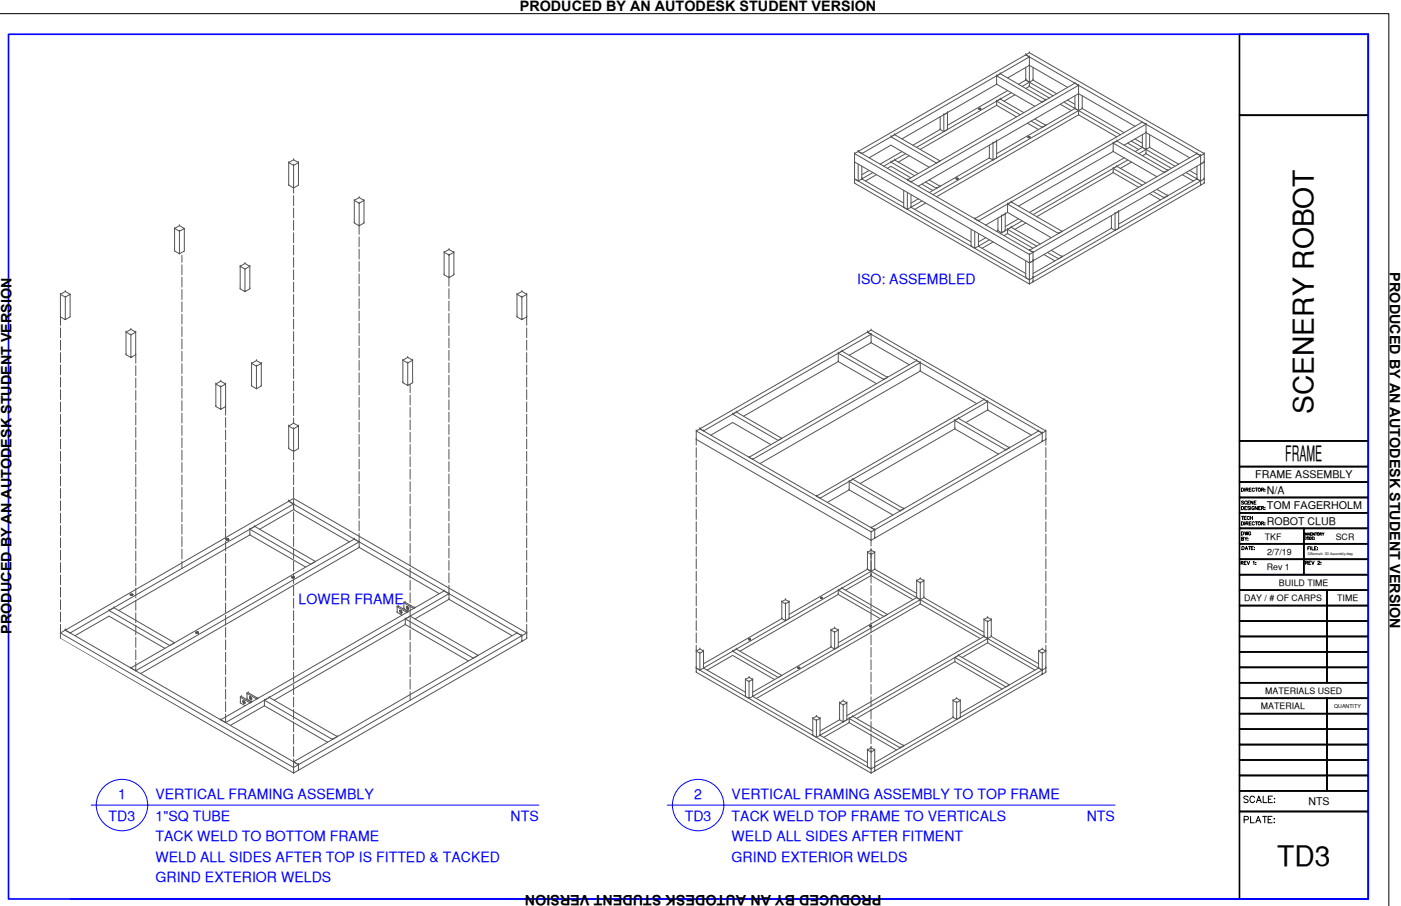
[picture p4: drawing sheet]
<svg xmlns="http://www.w3.org/2000/svg" width="432mm" height="279mm" viewBox="0 0 432 279" stroke-linecap="round" stroke-linejoin="round" font-family="sans-serif">
<!-- layer: 103- FRAME VERTICALS -->
<g fill="none" stroke="#545454" stroke-width=".31">
<path d="M316.1 16.9h.1M317.3 17.5l-1.2-.6-51.6 29.8 1.1 .7 51.7-29.9v2.7l-6.8 3.8M317.3 17.5h.1M317.3 16.3h.1M289.8 36v3.9l1.1 .7M289.8 39.9h.1M289.8 39.9l-8.4 4.9M290.9 35.4l1.1-.7v5.2l-1.1 .7zM290.9 35.4h.1M292 39.9h.1M292 34.7h.1M301.6 33.5v.1"/>
<path d="M301.7 33.7v-.3v.3M301.9 33.7v-.3h.1v.3M302.2 33.7l-.6-.1 .3-.2-.1 .3M302.2 33.7v-.3v.3M302.2 33.7l-.2-.3v.3M302.2 33.7h.1M307.2 23.4l1.1-.7 14 8.1M307.2 26h.1M307.2 23.4h.1M307.2 31.2v1.3l6.1 3.5M307.2 32.5h.1M307.2 31.2h.1"/>
<path d="M307.2 26l-29.2 16.8M307.2 32.5l-23.6 13.6M308.3 22.7h.1M308.3 30.5l-1.1 .7 7.2 4.2M308.3 30.5h.1M308.3 30.5l7.3 4.2M310.6 27.9l-18.6 10.8M311.7 28.6l-29.2 16.8M312.8 29.2l-3.4 2M316.1 24.7h.1M316.1 24.7l8.4 4.8M316.1 24.7l-2.2 1.3"/>
<path d="M316.1 24.7l1.2 .7M316.1 20.8v3.9M316.7 38l3.4 1.9M317.3 20.2h.1M317.3 26.6h.1M317.3 25.4h.1M317.3 20.2v5.2l1.1-.7v-3.9M317.3 20.2l11.8 6.7M317.3 26.6l6.1 3.6M317.3 26.6l-1.1 .7M317.3 25.4l-2.3 1.2M317.3 25.4v1.2"/>
<path d="M317.8 37.3l3.4 2M318.4 24.7h.1M318.4 24.7l7.3 4.2M318.9 36.7l3.4 2M321.2 31.5l-14-8.1v2.6l11.8 6.8M321.2 31.5h.1M321.2 39.3h.1M322.3 30.8h.1M322.3 38.7h.1M322.3 30.8l-1.1 .7M322.3 38.7l-1.1 .6M326.8 32.2l3.4 1.9"/>
<path d="M327.9 31.5l17.4 10.1M329 30.9l2.3 1.3M331.3 25.7h.1M331.3 33.5h.1M331.3 33.5l-24.1 13.9M331.3 33.5l1.1 .6M331.3 29.5v4M332.4 26.3l-1.1-.6-51.6 29.8 1.1 .6 51.6-29.8v2.6l-49.4 28.5M332.4 28.9h.1M332.4 26.3h.1M332.4 35.4h.1M332.4 34.1h.1"/>
<path d="M332.4 28.9v5.2l1.1-.6v-4M332.4 28.9l17.4 10M332.4 35.4l11.8 6.8M333.5 33.5h.1M333.5 33.5l12.9 7.4M352.1 37.7h.1M353.2 38.3l-1.1-.6-51.7 29.8 1.1 .6 51.7-29.8v2.6l-6.7 3.9M353.2 38.3h.1M89 50.1l1.5 .9v7l1.5-.9v-7l-1.5 .9M89 57.1h.1M89 50.1h.1M90.5 49.3l-1.5 .8v7l1.5 .9"/>
<path d="M90.5 58h.1M90.5 51h.1M90.5 49.3h.1M90.5 49.3l1.5 .8M92 57.1h.1M92 50.1h.1M263.4 47.4l1.1-.7 53.9 31.1M263.4 50h.1M263.4 47.4h.1M263.4 56.5h.1M263.4 55.2h.1M263.4 50v5.2l1.1 .6"/>
<path d="M264.5 46.7h.1M264.5 50.6v5.2l1.1-.6v-3.9M265.6 47.4h.1M265.6 55.2h.1M265.6 55.2l12.9 7.4M267.9 48.7l6.7-3.9 11.8 6.8M267.9 52.6l-2.3 1.3M269 53.2l-3.4 2M270.1 53.9l-3.4 1.9M273.5 51.9l1.1-.6 6.2 3.5M274.6 42.2l1.1-.7 14.1 8.1-1.2 .7zM274.6 42.2h.1"/>
<path d="M274.6 50l1.1-.7 7.3 4.2M274.6 50h.1M274.6 50l7.3 4.2M275.7 41.5h.1M275.7 49.3h.1M278 46.7l-6.7 3.9M278.5 58.7v5.2l1.2 .7M279.1 47.4l-6.7 3.9M279.7 55.5h.1M279.7 59.4v5.2l1.1-.7v-3.9M280.2 48l-3.3 2M280.8 56.1h.1"/>
<path d="M284.1 56.8l3.4 1.9M285.2 56.1l3.4 2M286.4 55.5l3.4 1.9M288.6 58.1h.1M289.8 57.4h.1M289.8 57.4l-1.2 .7M294.7 55v.1M294.7 55.2v-.3v.3M294.9 55.3l.1-.4v.4M295.2 55.2l-.5-.1 .2-.2-.1 .3M295.2 55.2v-.3l-.1 .3M295.2 55.2l.1-.2-.3-.1v.4"/>
<path d="M295.2 55.2h.1M304.9 48.7h.1M304.9 48.7l-18.5 10.7M306 44.1v5.2l-1.1-.6v-3.9M306 49.3h.1M306 44.1h.1M307.2 48.7h.1M307.2 43.5h.1M307.2 43.5v5.2M307.2 48.7l-1.2 .6M307.2 43.5l-1.2 .6M316.8 42.2v.2"/>
<path d="M316.9 42.4v-.2v.2M317 42.5l.2-.4-.1 .4M317.3 42.4l.1-.2v.2M317.4 42.4h-.5l-.1-.2 .2-.1v.4M317.4 42.4h.1M317.4 42.2l-.2-.1v.4M317.4 42.2v.2M343.1 44.1l1.1-.6 15.7 9.1M343.1 46.7h.1M343.1 44.1h.1M343.1 51.9v1.3l7.8 4.6M343.1 53.2h.1"/>
<path d="M343.1 51.9h.1M343.1 46.7l-29.2 16.9M343.1 53.2l-23.6 13.6M344.2 43.5h.1M344.2 51.3l-1.1 .6 8.9 5.2M344.2 51.3h.1M344.2 51.3l9 5.2M346.5 48.7l-29.2 16.8M347.6 44.1l3.4 2M347.6 49.3l-29.2 16.9M348.7 43.5l13.5 7.8M348.7 50l-3.4 1.9"/>
<path d="M349.8 42.8l2.3 1.4M352.1 45.4l1.1 .7v1.3M352.1 45.4h.1M352.1 45.4l-2.2 1.3M352.1 41.5v3.9M353.2 40.9h.1M353.2 47.4h.1M353.2 46.1h.1M353.2 40.9v5.2l1.1-.7v-3.9M353.2 40.9l13.5 7.8M353.2 47.4l-1.1 .6M353.2 46.1l-2.2 1.3"/>
<path d="M353.2 47.4l7.8 4.5M354.3 59.7l3.4 2M354.3 45.4h.1M354.3 45.4l9 5.2M355.4 59.1l3.4 1.9M356.6 58.4l3.3 2M358.8 53.2l-15.7-9.1v2.6l13.5 7.8M358.8 53.2h.1M359.9 52.6h.1M359.9 52.6l-1.1 .6M364.4 53.9l3.4 1.9M365.5 53.2l4.5 2.6"/>
<path d="M366.6 52.6l2.3 1.3M368.9 47.4h.1M368.9 55.2h.1M368.9 47.4l-51.6 29.8M368.9 47.4l1.1 .6M368.9 55.2l-24.1 13.9M368.9 55.2l1.1 .6M368.9 51.3v3.9M370 48l1.2-.6v2.6l-1.2 .6M370 50.6h.1M370 48h.1M370 57.1h.1"/>
<path d="M370 55.8h.1M370 55.8l1.2-.6v1.3l-1.2 .6M371.2 47.4l-53.9-31.1-1.2 .6 53.9 31.1M371.2 50h.1M371.2 47.4h.1M371.2 56.5h.1M371.2 55.2h.1M371.2 55.2v-5.2l-1.2 .6v5.2M53.8 77.4h.1M53.8 70.5h.1M53.8 70.5l1.5 .8M55.3 78.3h.1"/>
<path d="M55.3 71.3h.1M55.3 69.6h.1M56.8 77.4h.1M56.8 70.5h.1M56.8 70.5l-1.5 .8v7l1.5-.9v-6.9l-1.5-.9-1.5 .9v6.9l1.5 .9M109.2 61.8l1.5 .9v6.9l1.5-.8v-7l-1.5 .9M109.2 68.8h.1M109.2 61.8h.1M110.7 60.9l-1.5 .9v7l1.5 .8M110.7 69.6h.1M110.7 62.7h.1M110.7 60.9h.1"/>
<path d="M110.7 60.9l1.5 .9M112.2 68.8h.1M112.2 61.8h.1M136.9 77.8l1.5 .9v6.9l1.5-.8v-7l-1.5 .9M136.9 77.8h.1M138.4 76.9l-1.5 .9v7l1.5 .8M138.4 78.7h.1M138.4 76.9h.1M138.4 76.9l1.5 .9M139.9 77.8h.1M278.5 63.9h.1M280.8 63.9h.1"/>
<path d="M280.8 63.9l18.5 10.7M283 61.3l-2.2 1.3M284.2 62l-3.4 1.9M285.3 62.6l-3.4 2M287.5 60l44.9-25.9v1.3l-43.7 25.3M299.3 70.7v5.2l1.1 .7M299.3 75.9h.1M300.4 67.5h.1M300.4 71.4v5.2l1.2-.7v-3.9M301.5 68.1h.1M301.5 75.9h.1M301.6 75.9l14.5 8.4"/>
<path d="M303.8 73.3l-2.2 1.3M304.9 74l-3.3 1.9M306.1 74.6l-3.4 2M307.6 67.2v3.9l1.1 .7M307.6 71.1h.1M307.6 71.1l-.4 .3M308.7 66.6l1.1-.7v5.2l-1.1 .7zM308.7 66.6h.1M309.8 71.1h.1M309.8 65.9h.1M310.5 62.9l1.2-.6 15.7 9.1M310.5 65.5h.1"/>
<path d="M310.5 62.9h.1M310.5 70.7v1.3l7.9 4.6M310.5 70.7l1.2-.6 8.9 5.1M310.5 72h.1M310.5 70.7h.1M310.5 65.5l-6.7 3.9M310.5 70.7l9 5.2M310.5 72l-1.1 .7M311.7 62.3h.1M311.7 70.1h.1M313.9 67.5l-4.1 2.4M315 68.1l-6.7 3.9"/>
<path d="M316.2 68.8l-3.4 1.9M317.3 77.2h.1M317.3 78.5l-53.9-31.1v2.6l53.9 31.1M317.3 78.5h.1M317.3 77.2l1.1 .6M318.4 77.8l51.6-29.8v2.6l-51.6 29.8zM318.4 77.8h.1M318.4 77.8l-1.1 .7v2.6l1.1-.7M321.7 78.5l3.4 2M322.9 77.9l3.4 1.9M324 77.2l3.4 2M326.2 72l-15.7-9.1v2.6l13.5 7.8"/>
<path d="M326.2 72h.1M326.2 79.8h.1M327.4 71.4l-1.2 .6M327.4 71.4h.1M327.4 79.2h.1M327.4 79.2l-1.1 .6M342.5 66.5v3.9l1.2 .7M342.5 70.4h.1M342.5 70.4l-24.1 13.9M343.7 65.8l1.1-.6v5.2l-1.1 .7zM343.7 65.8h.1M344.8 70.4h.1"/>
<path d="M344.8 65.2h.1M358.8 61h.1M359.9 60.4h.1M359.9 60.4l-1.1 .6M18.6 97.7h.1M18.6 90.8h.1M18.6 90.8l1.5 .8M20.1 98.6h.1M20.1 91.6h.1M20.1 89.9h.1M21.6 97.7h.1M21.6 90.8l-1.5 .8v7l1.5-.9v-6.9l-1.5-.9-1.5 .9v6.9l1.5 .9"/>
<path d="M74 82.1l1.5 .9v6.9l1.5-.8v-7l-1.5-.8-1.5 .8v7l1.5 .8M74 89.1h.1M74 82.1h.1M75.5 89.9h.1M75.5 83h.1M75.5 81.3h.1M77 89.1h.1M77 82.1h.1M77 82.1l-1.5 .9M136.9 84.8h.1M138.4 85.6h.1M139.9 84.8h.1"/>
<path d="M159.3 90.8l1.5 .8v7l1.5-.9v-6.9l-1.5 .8M159.3 97.7h.1M159.3 90.8h.1M160.8 89.9l-1.5 .9v6.9l1.5 .9M160.8 98.6h.1M160.8 91.6h.1M160.8 89.9h.1M160.8 89.9l1.5 .9M162.3 97.7h.1M162.3 90.8h.1M316.1 80.4v5.2l1.2 .7v-5.2l1.1-.7v5.2M316.1 85.6h.1"/>
<path d="M317.3 81.1h.1M317.3 86.3l-53.9-31.1v1.3l53.9 31.1M317.3 87.6h.1M317.3 86.3h.1M318.4 80.4h.1M318.4 85.6l51.6-29.8v1.3l-51.6 29.8zM318.4 86.9h.1M318.4 85.6h.1M318.4 85.6l-1.1 .7v1.3l1.1-.7M38.8 109.4h.1M38.8 102.4h.1M38.8 102.4l1.5 .9"/>
<path d="M40.3 110.3h.1M40.3 103.3h.1M40.3 101.6h.1M41.8 102.4l-1.5 .9v7l1.5-.9v-7l-1.5-.8-1.5 .8v7l1.5 .9M41.8 109.4h.1M41.8 102.4h.1M66.5 118.4h.1M66.5 118.4l1.5 .9M68 119.3h.1M68 117.6h.1M69.5 118.4l-1.5 .9v6.9l1.5-.8v-7l-1.5-.8-1.5 .8v7l1.5 .8M69.5 118.4h.1"/>
<path d="M77.5 119h.1M77.5 112.1h.1M77.5 112.1l1.5 .8M79 119.9h.1M79 112.9h.1M79 111.2h.1M80.5 112.1l-1.5 .8v7l1.5-.9v-6.9l-1.5-.9-1.5 .9v6.9l1.5 .9M80.5 119h.1M80.5 112.1h.1M124.2 118h.1M124.2 111.1h.1M124.2 111.1l1.5 .9"/>
<path d="M125.7 112l1.5-.9v6.9l-1.5 .9zM125.7 118.9h.1M125.7 112h.1M125.7 110.2h.1M127.2 111.1l-1.5-.9-1.5 .9v6.9l1.5 .9M127.2 118h.1M127.2 111.1h.1M66.5 125.4h.1M68 126.2h.1M69.5 125.4h.1M89 138.3h.1M89 131.4h.1"/>
<path d="M89 131.4l1.5 .8M90.5 139.2h.1M90.5 132.2h.1M90.5 130.5h.1M92 131.4l-1.5 .8v7l1.5-.9v-6.9l-1.5-.9-1.5 .9v6.9l1.5 .9M92 138.3h.1M92 131.4h.1M267.4 175.5h.1M267.4 170.3l1.1 .7v5.2l1.1-.7v-5.2l-1.1 .7M267.4 170.3h.1M267.4 175.5l53.8 31.2M267.4 175.5l-24.2 14"/>
<path d="M267.4 175.5l1.1 .7M268.5 177.5h.1M268.5 176.2h.1M268.5 169.7l-1.1 .6v5.2M268.5 171h.1M268.5 169.7h.1M268.5 177.5l12.9 7.4M268.5 169.7l1.1 .6M269.6 175.5h.1M269.6 170.3h.1M269.6 175.5l12.9 7.5M282.5 179.1l1.1 .6v5.2l1.2-.6v-5.2l-1.2 .6"/>
<path d="M282.5 179.1h.1M283.6 178.4l-1.1 .7v5.2M283.6 179.7h.1M283.6 178.4h.1M283.6 178.4l1.2 .7M284.8 179.1h.1M230.7 197.1v.1M230.8 197.3v-.3v.3M231.2 197.3h-.4l.1-.3v.3M231.2 197.3v-.3v.3M231.2 197.3h.1M231.3 197.1l-.2-.1v.4v-.4h-.2v.4"/>
<path d="M231.3 197.1l-.1 .2M231.3 197.1v.1M241 190.8h.1M241 185.6h.1M241 190.8l-24.2 13.9M241 185.6l1.1 .6M242.1 191.4h.1M242.1 186.2h.1M242.1 184.9h.1M243.2 185.6l-1.1 .6v5.2l1.1-.6v-5.2l-1.1-.7-1.1 .7v5.2l1.1 .6M243.2 190.8h.1M243.2 185.6h.1"/>
<path d="M252.9 184.3v.2M253 184.6l.1-.4-.2 .2 .3 .2M253.1 184.6l.1-.4v.4M253.4 184.5v-.2v.2M253.4 184.5l-.2-.3v.4M253.4 184.5h.1M253.4 184.5l-.2 .1M256.1 194.3l1.1 .7v5.2l1.2-.7v-5.2l-1.2-.6-1.1 .6v5.2l1.1 .7M256.1 199.5h.1M256.1 194.3h.1M256.1 199.5l-24.1 14M257.2 195h.1"/>
<path d="M257.2 193.7h.1M258.4 182v1.3l12.9 7.5M258.4 182l1.1-.6 14 8.1-1.1 .6zM258.4 183.3h.1M258.4 182h.1M258.4 199.5h.1M258.4 194.3h.1M258.4 183.3l-30.4 17.5M258.4 194.3l-1.2 .7M259.5 181.4h.1M260.6 182l7.9-4.5v-1.3l-51.7 29.8M268 193.1l.2-.1v.3l.2-.3v.3v-.3l.2 .2-.4 .1z"/>
<path d="M268 193.1v.1M268.1 193.3v-.3v.3M268.5 193.3v-.3v.3M268.5 193.3h.1M282.5 184.3h.1M282.5 184.3l-24.1 13.9M282.5 184.3l1.1 .6M283.6 186.2h.1M283.6 184.9h.1M283.6 186.2l18.6 10.7M284.8 184.3h.1M284.8 184.3l18.5 10.7"/>
<path d="M303.3 196.3h.1M303.3 191.1l1.1 .6v5.2l1.1-.6v-5.2l-1.1 .6M303.3 191.1h.1M303.3 196.3l-42.3 24.4M303.3 196.3l1.1 .6M304.4 198.2h.1M304.4 196.9h.1M304.4 190.4l-1.1 .7v5.2M304.4 191.7h.1M304.4 190.4h.1M304.4 198.2l14.6 8.5M304.4 190.4l1.1 .7"/>
<path d="M305.5 196.3h.1M305.5 191.1h.1M305.5 196.3l14.6 8.4M214.6 207.3h.1M214.6 206h.1M214.6 200.8h.1M214.6 200.8l1.1 .6M215.7 206.7h.1M215.7 201.4h.1M215.7 200.2h.1M216.8 206h.1M216.8 200.8l-1.1 .6v5.3l1.1-.7v-5.2l-1.1-.6-1.1 .6v5.2l1.1 .7"/>
<path d="M216.8 200.8h.1M216.8 206l12.9 7.5M218 206.7l7.8-4.6 12.9 7.5M225.8 200.8l1.1-.6 14.1 8.1-1.2 .6zM225.8 200.8h.1M226.9 200.2h.1M229.7 214.8h.1M229.7 209.6h.1M229.7 209.6l1.2 .6M230.9 215.4h.1M230.9 210.2h.1M230.9 208.9h.1"/>
<path d="M232 214.8l51.6-29.9v1.3l-50.5 29.2M232 214.8h.1M232 209.6l-1.1 .6v5.2l1.1-.6v-5.2l-1.1-.7-1.2 .7v5.2l1.2 .6M232 209.6h.1M232 214.8l18.5 10.6M245.9 205.9v.1M245.9 206v-.2v.3M246.1 206.1l.2-.4-.1 .4M246.4 206.1v-.3v.3M246.4 206.1h-.5v-.2l.2-.2-.1 .4M246.4 206.1l.1-.2-.2-.2v.4M246.4 206.1h.1"/>
<path d="M257.2 200.2h.1M258.8 216.8h.1M258.8 216.8l1.1 .6M259.9 217.4h.1M259.9 216.1h.1M261 216.8l-1.1 .6v5.2l1.1-.6v-5.2l-1.1-.7-1.1 .7v5.2l1.1 .6M261 216.8h.1M293.7 216h.1M293.7 216l1.2 .7M294.3 202.8v1.3l14.6 8.4M294.3 204.1l-30.3 17.5M294.3 202.8l1.1-.7 15.7 9.1-1.1 .6z"/>
<path d="M294.9 216.7l1.1-.7v5.2l-1.1 .7zM294.9 216.7h.1M294.9 215.4h.1M295.4 202.1h.1M296 216l-1.1-.6-1.2 .6v5.2l1.2 .7M296 216h.1M296.5 202.8l7.9-4.6v-1.3l-51.6 29.9M320.1 206h.1M320.1 200.8l1.1 .6v5.3M320.1 200.8h.1M320.1 206l-24.1 13.9M320.1 206l1.1 .7"/>
<path d="M321.2 207.9h.1M321.2 206.7h.1M321.2 206.7l1.1-.7v1.3l-1.1 .6M321.2 200.2l-1.1 .6v5.2M321.2 201.4l1.1-.6v5.2M321.2 201.4h.1M321.2 200.2h.1M321.2 200.2l1.1 .6M322.3 207.3h.1M322.3 206h.1M322.3 200.8h.1M250.5 226.8h.1"/>
<path d="M250.5 221.5h.1M250.5 221.5l1.1 .7M251.6 227.4h.1M251.6 222.2h.1M251.6 220.9h.1M252.8 226.8h.1M252.8 221.5l-1.2 .7v5.2l1.2-.6v-5.3l-1.2-.6-1.1 .6v5.3l1.1 .6M252.8 221.5h.1M252.8 226.8l14.6 8.4M258.8 222h.1M258.8 222l-6 3.4M259.9 222.6h.1"/>
<path d="M261 222h.1M261.7 221.6l1.1-.7 15.8 9.1M261.7 222.9h.1M261.7 221.6h.1M261.7 222.9l-7.8 4.5M262.8 220.9h.1M267.4 231.3l1.1-.7 1.1 .7v5.2M267.4 236.5h.1M267.4 231.3h.1M268.5 237.1l-53.9-31.1v1.3l53.9 31.1M268.5 238.4h.1M268.5 237.1h.1"/>
<path d="M268.5 231.9h.1M268.5 230.6h.1M269.6 236.5l51.6-29.8v1.2l-51.6 29.9zM269.6 237.8h.1M269.6 236.5h.1M269.6 236.5l-1.1 .6v1.3l1.1-.6M269.6 231.3l-1.1 .6v5.2l-1.1-.6v-5.2l1.1 .6M269.6 231.3h.1M277.5 230.6l-15.8-9v1.3l14.6 8.4M277.5 230.6h.1M278.6 230h.1M278.6 230l-1.1 .6"/>
<path d="M293.7 221.2h.1M293.7 221.2l-24.1 14M294.9 221.9h.1M296 221.2h.1"/>
</g>
<!-- layer: 102- FRAME LOWER -->
<g fill="none" stroke="#545454" stroke-width=".31">
<path d="M89 154.6h.1M89 154.6l-68.9 39.7 1.5 .9M89 154.6l1.5 .8M90.5 153.7h.1M90.5 157.2h.1M90.5 155.4h.1M90.5 157.2l17.2 9.9M69.7 166.3v.1M69.7 166.5l.1-.3v.3M69.9 166.6l.1-.5-.3 .3 .5 .2M70 166.6v-.5h.2l-.1 .5M70.3 166.5l.1-.3v.3"/>
<path d="M70.4 166.5l.1-.2-.3-.2v.5M70.4 166.5h.1M70.4 166.5l-.2 .1M77 163.2v1.8l17.2 9.9M77 163.2l1.5-.9 18.7 10.8-1.5 .9zM77 165h.1M77 163.2h.1M77 165l-40.4 23.3M78.5 162.3h.1M80 163.2l10.5-6v-1.8l-68.9 39.8M89.9 177.9v.2M90 178.2v-.4v.4"/>
<path d="M90.2 178.3v-.5h.2l-.1 .5M90.6 178.2l-.7-.1 .3-.3-.1 .4M90.6 178.2v-.4l-.1 .4M90.6 178.2l.1-.3-.3-.1v.5M90.6 178.2h.1M109.2 166.2h.1M109.2 166.2l1.5 .9M109.2 166.2l-68.9 39.8M110.7 168.8h.1M110.7 167.1h.1M110.7 168.8l24.7 14.3M18.6 195.2l1.5-.9 71.9 41.5"/>
<path d="M18.6 196.9h.1M18.6 195.2h.1M20.1 194.3h.1M21.6 195.2h.1M23.1 196l10.5-6 17.2 9.9M33.6 188.3l1.5-.9 18.7 10.8-1.5 .9zM33.6 188.3h.1M35.1 187.4h.1M40.1 183.3v.2M40.2 183.6v-.4v.4M40.8 183.6l-.7-.1 .3-.3v.4M40.8 183.6v-.4v.4"/>
<path d="M40.8 183.6h.1M41 183.3l-.4-.1v.4v-.4h-.2v.4M41 183.3l-.2 .3M41 183.3l-.1 .2M60.3 195v.1M60.4 195.2v-.3v.3M60.6 195.3v-.5h.3l-.1 .5M61 195.2l-.7-.1 .3-.3v.5M61 195.2v-.3v.4M61 195.2l.2-.2-.3-.2v.5M61 195.2h.1M122.4 188.8h.1"/>
<path d="M122.4 187.1h.1M122.4 188.8l1.5 .9M122.4 187.1v1.7M122.4 187.1l3 1.7M122.8 186.9h.1M122.8 186.9l3 1.7M122.8 186.9l-.4 .2M123.2 188.4h.4l-.3 .3zM123.2 188.4h.1M123.3 188.7h.4l-.3 .2zM123.4 188.2l.1 .1-.3 .1 .3-.1 .4 .5M123.6 188.3l.2 .4"/>
<path d="M123.8 189l-.1 .1M123.9 188.8l-.4 .2 .3-.1M123.9 188.8l-.5 .1 .3 .2 .2-.3M124.5 185.9l.3-.2 3 1.8-.3 .2zM124.5 187.7h.1M124.5 185.9h.1M124.5 187.7l1.5 .8M124.5 185.9v1.8M124.8 185.7h.1M124.9 190.9v1.7l19.5 11.2M124.9 190.9l1.5-.9 21 12.1-1.5 .9zM124.9 192.6h.1"/>
<path d="M124.9 190.9h.1M124.9 192.6l-40.4 23.3M125.3 187.3h.4l-.4 .2zM125.3 187.3h.1M125.4 188.8h.1M125.4 187.7l.5-.1-.1 .3zM125.4 187l.2 .1-.3 .2 .3-.3 .3 .6M125.7 187.1l.1 .4h-.5l.1 .2 .5-.1M125.8 188.6h.1M125.8 188.6l-.4 .2M125.9 187.8l-.1 .1M125.9 187.6l-.3 .2 .3-.1"/>
<path d="M126.4 190h.1M127.8 187.5h.1M127.9 190.9l10.5-6.1v-1.7l-68.9 39.7-1.5-.8M136.9 182.2h.1M136.9 182.2l-68.9 39.8M136.9 182.2l1.5 .9M138.4 184.8h.1M138.4 183.1h.1M138.4 184.8l19.4 11.2M159.3 195.2h.1M160.8 196l-1.5-.8-68.8 39.8 1.5 .8M160.8 197.8h.1"/>
<path d="M160.8 196h.1M160.8 196l1.5-.8v1.7l-1.5 .9M162.3 195.2l-71.8-41.5-1.5 .9 71.8 41.4M162.3 196.9h.1M162.3 195.2h.1M40.3 206h.1M40.3 206l1.5 .9M41.8 206.9l68.9-39.8v1.7l-67.4 38.9M41.8 206.9h.1M74.1 216.8h.1M74.1 215h.1M74.1 216.8l1.5 .8"/>
<path d="M74.1 215v1.8M74.1 215l3 1.8M74.5 214.8h.1M74.5 214.8l2.9 1.7M74.5 214.8l-.4 .2M74.9 216.4l.4-.1-.4 .3zM74.9 216.4h.1M74.9 216.6h.5l-.4 .2zM75 216.1l.2 .1-.3 .2 .3-.2M75.2 216.2l.3 .5M75.3 216.2l.2 .5-.5 .1 .4 .2 .1-.3M75.5 216.9l-.1 .1"/>
<path d="M75.5 216.7l-.3 .2 .3-.1M76.1 213.8l.4-.2 3 1.7-.4 .3zM76.1 215.6h.1M76.1 213.8h.1M76.1 215.6l1.5 .8M76.1 213.8v1.8M76.5 213.6h.1M76.9 215.2h.4l-.3 .2zM76.9 215.2h.1M77.1 216.8h.1M77.1 215.6l.5-.1-.2 .3zM77.1 214.9l.2 .1-.4 .2 .3-.2"/>
<path d="M77.3 215l.3 .5M77.3 215l.2 .4h-.5l.1 .2 .5-.1M77.4 216.5h.1M77.4 216.5l-.3 .3M77.6 215.7l-.2 .1M77.6 215.5l-.3 .2 .3-.1M79.5 215.3h.1M81.5 215.9l1.5-.8 20.9 12.1M81.5 217.7h.1M81.5 215.9h.1M81.5 217.7l-10.5 6M83 215.1h.1"/>
<path d="M68 222h.1M69.5 222.8h.1M90.5 235h.1M90.5 236.7l-71.9-41.5v1.7l71.9 41.5M90.5 238.4h.1M90.5 236.7h.1M92 235.8l68.8-39.8v1.8l-68.8 39.7zM92 237.5h.1M92 235.8h.1M92 235.8l-1.5 .9v1.7l1.5-.9M102.5 228l-21-12.1v1.8l19.5 11.2M102.5 228h.1"/>
<path d="M103.9 227.2h.1M103.9 227.2l-1.4 .8"/>
</g>
<!-- layer: 101- FRAME UPPER -->
<g fill="none" stroke="#545454" stroke-width=".31">
<path d="M258.4 108.9l1.1-.6 14 8.1M258.4 111.5h.1M258.4 108.9h.1M258.4 111.5l-29.2 16.9M259.5 108.3h.1M267.4 102.4h.1M268.5 103.1l-1.1-.7-51.7 29.8 1.1 .7 51.7-29.8v2.6l-6.8 3.9M268.5 105.7h.1M268.5 103.1h.1M268.5 101.8h.1M268.5 105.7l11.7 6.8M272.4 117l-14-8.1v2.6l11.8 6.8"/>
<path d="M272.4 117h.1M273.5 116.4h.1M273.5 116.4l-1.1 .6M282.5 111.2h.1M283.6 111.8l-1.1-.6-51.6 29.8 1.1 .6 51.6-29.8v2.6l-49.4 28.6M283.6 114.4h.1M283.6 111.8h.1M283.6 114.4l17.4 10.1M214.6 132.9l1.1-.7 53.9 31.2M214.6 135.5h.1M214.6 132.9h.1M215.7 132.2h.1"/>
<path d="M216.8 132.9h.1M219.1 134.2l6.7-3.9 11.8 6.8M225.8 127.7l1.1-.6 14.1 8.1-1.2 .6zM225.8 127.7h.1M226.9 127.1h.1M294.3 129.7l1.1-.7 15.7 9.1M294.3 132.2h.1M294.3 129.7h.1M294.3 132.2l-29.2 16.9M295.4 129h.1M303.3 123.2h.1M304.4 123.8l-1.1-.6-51.7 29.8 1.2 .6 51.6-29.8v2.6l-6.7 3.9"/>
<path d="M304.4 126.4h.1M304.4 123.8h.1M304.4 126.4l13.5 7.8M310 138.7l-15.7-9v2.5l13.5 7.8M310 138.7h.1M311.1 138.1h.1M311.1 138.1l-1.1 .6M320.1 132.9h.1M320.1 132.9l-51.6 29.8M320.1 132.9l1.1 .7M321.2 133.6l1.1-.7v2.6l-1.1 .6M321.2 136.1h.1"/>
<path d="M321.2 133.6h.1M322.3 132.9l-53.8-31.1-1.1 .6 53.8 31.2M322.3 135.5h.1M322.3 132.9h.1M230.9 141h.1M232 141.6h.1M251.6 153h.1M252.8 153.6h.1M261.7 148.5l1.1-.7 15.8 9.1M261.7 151.1h.1M261.7 148.5h.1M261.7 151.1l-6.7 3.8"/>
<path d="M262.8 147.8h.1M277.5 157.5l-15.8-9v2.6l13.5 7.7M277.5 157.5h.1M278.6 156.9h.1M278.6 156.9l-1.1 .6M268.5 162.7h.1M268.5 164l-53.9-31.1v2.6l53.9 31.1M268.5 166.6h.1M268.5 164h.1M268.5 162.7l1.1 .7M269.6 163.4l51.6-29.8v2.5l-51.6 29.9zM269.6 166h.1"/>
<path d="M269.6 163.4h.1M269.6 163.4l-1.1 .6v2.6l1.1-.6"/>
</g>
<!-- layer: None -->
<g fill="none" stroke="#000" stroke-width=".51">
<path d="M382 10.6h39.7v24.9h-39.7zM382 35.5h39.7v100.5h-39.7zM382 136h39.7v7.9h-39.7zM382 158.2h39.7v4.7h-39.7zM382 153.4h39.7v4.8h-39.7zM382 148.7h39.7v4.7h-39.7zM382 143.9h39.7v4.8h-39.7zM382 177.2h39.7v4.8h-39.7zM382 172.5h19.8v4.7h-19.8zM382 167.7h19.8v4.8h-19.8zM382 162.9h19.8v4.8h-19.8zM401.8 172.5h19.9v4.7h-19.9z"/>
<path d="M401.8 167.7h19.9v4.8h-19.9zM401.8 162.9h19.9v4.8h-19.9zM382 196.3h27v4.7h-27zM382 191.5h27v4.8h-27zM382 186.8h27v4.7h-27zM382 182h27v4.8h-27zM409 196.3h12.7v4.7h-12.7zM409 191.5h12.7v4.8h-12.7zM409 186.8h12.7v4.7h-12.7zM409 182h12.7v4.8h-12.7zM382 210.6h39.7v4.7h-39.7zM382 215.3h27v4.8h-27z"/>
<path d="M382 205.8h27v4.8h-27zM382 201h27v4.8h-27zM409 215.3h12.7v4.8h-12.7zM409 205.8h12.7v4.8h-12.7zM409 201h12.7v4.8h-12.7zM382 239.1h27v4.8h-27zM382 234.4h27v4.7h-27zM382 229.6h27v4.8h-27zM382 224.9h27v4.7h-27zM382 220.1h27v4.8h-27zM409 239.1h12.7v4.8h-12.7zM409 234.4h12.7v4.7h-12.7z"/>
<path d="M409 229.6h12.7v4.8h-12.7zM409 224.9h12.7v4.7h-12.7zM409 220.1h12.7v4.8h-12.7zM382 250.3h39.7v26.9h-39.7zM382 243.9h39.7v6.4h-39.7z"/>
</g>
<g fill="none" stroke="#000" stroke-width=".31">
<path d="M382.6 156.2h.4a.54 .54 0 0 1 .3 .5 .54 .54 0 0 1-.3 .5h-.4zM382.6 150.5h.4a.54 .54 0 0 1 .3 .5 .54 .54 0 0 1-.3 .5h-.4zM382.6 159.2h.7M383 159.2v1M383.3 154.6h-.7l.7 .8h-.7M383.5 159.7h.4M383.6 150.5v1M383.6 156.7h.4M384 151h.6v-.4l-.6-.1v1M384.1 159.2h-.6v1h.6M384.2 156.2h-.6v1h.6M384.3 154.7a.37 .37 0 0 0-.4-.2 .37 .37 0 0 0-.3 .4 .41 .41 0 0 0 .1 .5 .41 .41 0 0 0 .5 0l.1-.1"/>
<path d="M384.3 151l.4 .5M384.6 155h.4M385 151h.4M385.1 159.5a.37 .37 0 0 0-.4-.3 .37 .37 0 0 0-.3 .4v.3a.37 .37 0 0 0 .3 .3 .37 .37 0 0 0 .4-.2M385.2 154.5h-.6v1h.6M385.2 156.3l-.6-.1v.3l.5 .3 .1 .2h-.7M385.4 159.7h.6M385.4 159.2v1M385.5 156.2v1M385.6 150.5h-.6v1h.6M386 159.2v1M386.1 154.5v1l-.6-1v1"/>
<path d="M386.5 155h.4M386.6 156.4a.37 .37 0 0 0-.5-.2 .37 .37 0 0 0-.3 .4 .41 .41 0 0 0 .2 .5 .41 .41 0 0 0 .5-.1l.1-.2h-.3M386.6 150.8a.36 .36 0 0 0-.4-.3 .36 .36 0 0 0-.3 .4 .41 .41 0 0 0 .1 .5 .41 .41 0 0 0 .6 0v-.1M386.9 150.5h.7M387.1 154.5h-.6v1h.6M387.2 150.5v1M387.5 156.2v1l-.7-1v1M387.9 156.7h.4M388.5 156.2h-.6v1h.6M388.8 156.7l.6-.1 .1-.2-.7-.2v1M388.8 151h.6l.1-.3-.7-.2v1M389.1 156.7l.4 .5"/>
<path d="M389.1 151l.4 .5M389.8 156.5h.1M389.8 157.1h.1M389.8 150.9h.1M389.8 151.4h.1M382.5 173.6l.6-.1v-.3l-.6-.1v1M382.6 164h.4a.54 .54 0 0 1 .3 .5 .54 .54 0 0 1-.3 .5h-.4zM382.6 166.2l.6-.1v-.4h-.6v1l.6-.1-.1-.4M382.6 160.9h.4a.54 .54 0 0 1 .3 .5 .54 .54 0 0 1-.3 .5h-.4zM382.8 168.5h.3a.53 .53 0 0 1 .4 .5 .53 .53 0 0 1-.4 .5h-.3zM382.8 173.6l.4 .5M383.5 173.6h.4"/>
<path d="M383.6 164l.3 1 .2-1 .2 1 .3-1M383.6 165.7l.4 .5 .4-.5M383.6 160.9v1M383.8 169.5l.4-1 .3 1M383.9 169.2h.5M384 161.4l.6-.1v-.3l-.6-.1v1M384 166.2v.5M384.1 173.1h-.6v1h.6M384.3 161.4l.4 .5M384.4 173.1l.4 1 .3-1M384.6 166h.1M384.6 166.6h.1"/>
<path d="M384.8 168.5h.7M385 161.4h.4M385.1 168.5v1M385.5 164.2a.37 .37 0 0 0-.4-.2 .37 .37 0 0 0-.3 .4v.2a.36 .36 0 0 0 .3 .4 .36 .36 0 0 0 .4-.4h-.3M385.6 160.9h-.6v1h.6M385.7 169h.4M386.2 173.3l.3-.2v1M386.3 168.5h-.6v1h.6M386.6 168.8h.1M386.6 169.4h.1M386.6 161.1a.36 .36 0 0 0-.4-.2 .36 .36 0 0 0-.3 .4 .41 .41 0 0 0 .1 .5 .41 .41 0 0 0 .6 0v-.1M386.9 160.9h.7"/>
<path d="M387.1 174h.1M387.1 173.4h.1M387.2 160.9v1M388.8 161.4h.4l.3-.3-.7-.2v1M389.1 161.4l.4 .5M389.8 161.2h.1M389.8 161.8h.1M402.1 164.3v.8M402.4 173.5h.5l.1-.3-.6-.1v1M402.7 165.8a.3 .3 0 0 0-.5-.2 .3 .3 0 0 0-.1 .5l.2 .2 .4-.1M402.7 173.5l.3 .6M402.9 164.3v.8l-.5-.8v.8"/>
<path d="M403.1 169.1h.4M403.2 164.3l.3 .8 .3-.8M403.4 173.5h.4M403.6 165.6l.5 .1-.1 .6h-.4zM403.7 168.6h-.6v1M403.9 164.7h.3M403.9 168.6v1M404 173.1h-.6v1h.6M404.3 173.1l.3 1 .4-1M404.3 168.6v1h.6M404.3 164.3h-.4v.8h.4M404.4 165.9h.3"/>
<path d="M404.9 165.6h-.5v.7h.5M405.1 164.3v.8l-.5-.8v.8M405.1 165.8h.1M405.1 166.3h.1M405.1 169.1h.4M405.3 164.3h.5M405.6 164.3v.8M405.7 168.6h-.6v1h.6M406.1 168.9h.1M406.1 169.5h.1M406.2 173.3l.2-.2 .3 .1-.6 .9h.7M406.8 164.7h.4v-.3l-.4-.1v.8"/>
<path d="M407 164.7l.3 .4M407.1 173.4h.1M407.1 174h.1M407.5 164.3l.3 .4 .3-.4M407.8 164.7v.4"/>
<circle cx="388.1" cy="151" r=".46"/>
<circle cx="388.1" cy="161.4" r=".46"/>
<circle cx="403.2" cy="165.9" r=".34"/>
<circle cx="406.3" cy="164.7" r=".34"/>
</g>
<!-- layer: PS- Titleblock -->
<path d="M0 4.2h428.1v275.2" fill="none" stroke="#000" stroke-width=".31"/>
<!-- layer: Title Block -->
<path d="M21.7 277.2h400v-266.6h-419.1v266.6h419.1" fill="none" stroke="#00f" stroke-width=".51"/>
<!-- layer: PS- Notes -->
<g fill="none" stroke="#00f" stroke-width=".31">
<path d="M28.1 248.3h138M205.7 248.3h138"/>
<circle cx="37.6" cy="248.3" r="7.9"/>
<circle cx="215.2" cy="248.3" r="7.9"/>
</g>
<!-- layer: PS- Hidden -->
<g fill="none" stroke="#545454" stroke-width=".31">
<path d="M90.5 58v1.6M56.1 78.7v2.2M90.5 60.3v3.1M90.5 64.2v3M90.5 68v3M90.5 71.8v3M90.5 75.6v3M90.5 79.4v3M110.7 69.6v2.7M110.7 73v3.1M110.7 76.9v3M18.6 97.7v2.7"/>
<path d="M56.1 81.7v3M56.1 85.5v3M56.1 89.3v3.1M56.1 93.1v3.1M56.1 96.9v3.1M90.5 83.2v3.1M90.5 87v3.1M90.5 90.8v3.1M90.5 94.6v3.1M90.5 98.4v3.1M110.7 80.7v3M110.7 84.5v3"/>
<path d="M110.7 88.3v3M110.7 92.1v3M110.7 95.9v3.1M110.7 99.7v3.1M138.4 85.6v2.7M138.4 89v3.1M138.4 92.8v3.1M138.4 96.6v3.1M162.3 97.7v2.7M18.6 101.1v3.1M18.6 104.9v3.1M18.6 108.7v3.1"/>
<path d="M18.6 112.5v3.1M18.6 116.4v3M41.8 109.4v2.6M41.8 112.8v3M41.8 116.6v3M56.1 100.7v3.1M56.1 104.5v3.1M56.1 108.4v3M56.1 112.2v3M56.1 116v3M56.1 119.8v3M90.5 102.3v3"/>
<path d="M90.5 106.1v3M90.5 109.9v3M90.5 113.7v3M90.5 117.5v3M110.7 103.5v3.1M110.7 107.3v3.1M110.7 111.1v3.1M110.7 115v3M110.7 118.8v3M126.4 118.4v2.7M138.4 100.5v3M138.4 104.3v3"/>
<path d="M138.4 108.1v3M138.4 111.9v3M138.4 115.7v3M138.4 119.5v3.1M162.3 101.1v3.1M162.3 104.9v3.1M162.3 108.7v3.1M162.3 112.5v3.1M162.3 116.4v3M18.6 120.2v3M18.6 124v3M18.6 127.8v3"/>
<path d="M18.6 131.6v3M18.6 135.4v3.1M18.6 139.2v3.1M41.8 120.4v3M41.8 124.2v3.1M41.8 128v3.1M41.8 131.8v3.1M41.8 135.6v3.1M41.8 139.4v3.1M56.1 123.6v3M56.1 127.4v3.1M56.1 131.2v3.1"/>
<path d="M56.1 135v3.1M56.1 138.8v3.1M69.5 125.4v2.6M69.5 128.8v3M69.5 132.6v3M69.5 136.4v3M90.5 121.3v3.1M90.5 125.1v3.1M90.5 128.9v1.7M90.5 139.2v2.6M110.7 122.6v3M110.7 126.4v3"/>
<path d="M110.7 130.2v3M110.7 134v3M110.7 137.8v3M126.4 121.9v3M126.4 125.7v3M126.4 129.5v3M126.4 133.3v3M126.4 137.1v3M138.4 123.3v3.1M138.4 127.1v3.1M138.4 130.9v3.1M138.4 134.7v3.1"/>
<path d="M138.4 138.6v3M162.3 120.2v3M162.3 124v3M162.3 127.8v3M162.3 131.6v3M162.3 135.4v3.1M162.3 139.2v3.1M214.6 135.5v1.8M214.6 138v3.1M322.3 135.5v1.8M322.3 138v3.1M18.6 143v3.1"/>
<path d="M18.6 146.8v3.1M18.6 150.6v3.1M18.6 154.5v3M18.6 158.3v3M41.8 143.3v3M41.8 147.1v3M41.8 150.9v3M41.8 154.7v3M41.8 158.5v3M56.1 142.6v3.1M56.1 146.5v3M56.1 150.3v3"/>
<path d="M56.1 154.1v3M56.1 157.9v3M69.5 140.2v3.1M69.5 144v3.1M69.5 147.8v3.1M69.5 151.6v3.1M69.5 155.4v3.1M69.5 159.3v3M90.5 142.6v3M90.5 146.4v3.1M90.5 150.2v3.1M90.5 154v3.1"/>
<path d="M90.5 157.8v3.1M110.7 141.6v3.1M110.7 145.4v3.1M110.7 149.2v3.1M110.7 153v3.1M110.7 156.8v3.1M126.4 140.9v3.1M126.4 144.7v3.1M126.4 148.5v3.1M126.4 152.3v3.1M126.4 156.1v3.1M126.4 160v3"/>
<path d="M138.4 142.4v3M138.4 146.2v3M138.4 150v3M138.4 153.8v3M138.4 157.6v3.1M162.3 143v3.1M162.3 146.8v3.1M162.3 150.6v3.1M162.3 154.5v3M162.3 158.3v3M214.6 141.9v3M214.6 145.7v3"/>
<path d="M214.6 149.5v3M214.6 153.3v3M214.6 157.1v3M322.3 141.9v3M322.3 145.7v3M322.3 149.5v3M322.3 153.3v3M322.3 157.1v3M18.6 162.1v3M18.6 165.9v3M18.6 169.7v3M18.6 173.5v3.1"/>
<path d="M18.6 177.3v3.1M41.8 162.3v3.1M41.8 166.1v3.1M41.8 169.9v3.1M41.8 173.7v3.1M41.8 177.5v3.1M56.1 161.7v3M56.1 165.5v3.1M56.1 169.3v3.1M56.1 173.1v2.2M69.5 163.1v3M69.5 166.9v3"/>
<path d="M69.5 170.7v3M69.5 174.5v3M69.5 178.3v3.1M90.5 161.6v3.1M90.5 165.5v3M90.5 169.3v3M90.5 173.1v3M90.5 176.9v3M110.7 160.7v3M110.7 164.5v2.6M126.4 163.8v3M126.4 167.6v3"/>
<path d="M126.4 171.4v3M126.4 175.2v3M126.4 179v3.1M138.4 161.4v3.1M138.4 165.2v3.1M138.4 169v3.1M138.4 172.8v3.1M138.4 176.7v3M162.3 162.1v3M162.3 165.9v3M162.3 169.7v3M162.3 173.5v3.1"/>
<path d="M162.3 177.3v3.1M214.6 160.9v3.1M214.6 164.7v3.1M214.6 168.5v3.1M214.6 172.3v3.1M214.6 176.1v3.1M214.6 180v3M268.5 166.6v1.8M268.5 169.2v3M268.5 173v3M268.5 176.8v3M322.3 160.9v3.1"/>
<path d="M322.3 164.7v3.1M322.3 168.5v3.1M322.3 172.3v3.1M322.3 176.1v3.1M322.3 180v3M18.6 181.1v3.1M18.6 184.9v3.1M18.6 188.7v3.1M18.6 192.6v2.6M41.8 181.4v3M41.8 185.2v3M41.8 189v3"/>
<path d="M41.8 192.8v3M41.8 196.6v3M69.5 182.1v3.1M69.5 185.9v3.1M69.5 189.7v3.1M69.5 193.5v3.1M69.5 197.3v3.1M90.5 180.7v3M90.5 184.5v3.1M90.5 188.3v3.1M90.5 192.1v3.1M90.5 195.9v3.1"/>
<path d="M90.5 199.7v3.1M126.4 182.8v3.1M126.4 186.6v3.1M126.4 190.4v3.1M126.4 194.2v3.1M126.4 198.1v3M138.4 180.5v2.6M162.3 181.1v3.1M162.3 184.9v3.1M162.3 188.7v3.1M162.3 192.6v2.6M214.6 183.8v3"/>
<path d="M214.6 187.6v3M214.6 191.4v3M214.6 195.2v3M214.6 199v1.8M268.5 180.6v3M268.5 184.4v3.1M268.5 188.2v3.1M268.5 192v3.1M268.5 195.8v3.1M268.5 199.6v3.1M322.3 183.8v3M322.3 187.6v3"/>
<path d="M322.3 191.4v3M322.3 195.2v3M322.3 199v1.8M41.8 200.4v3.1M41.8 204.2v2.7M69.5 201.1v3.1M69.5 205v3M69.5 208.8v3M69.5 212.6v3M69.5 216.4v3M90.5 203.6v3M90.5 207.4v3"/>
<path d="M90.5 211.2v3M90.5 215v3M90.5 218.8v3M126.4 201.9v3M126.4 205.7v3M126.4 209.5v3M126.4 213.3v2.6M268.5 203.5v3M268.5 207.3v3M268.5 211.1v3M268.5 214.9v3M268.5 218.7v3"/>
<path d="M69.5 220.2v2.6M90.5 222.6v3.1M90.5 226.4v3.1M90.5 230.2v3.1M90.5 234v2.7M268.5 222.5v3.1M268.5 226.3v3.1M268.5 230.1v1.8"/>
</g>
<g font-size="8.7">
<text x="404.9" y="127.7" transform="rotate(-90 404.9 127.7)">SCENERY ROBOT</text>
<text x="393.6" y="266.9">TD3</text>
</g>
<text font-size="6.5" x="396.1" y="142.3">FRAME</text>
<g font-size="5.3">
<text x="382.4" y="248.7">SCALE:</text>
<text x="382.4" y="255.1">PLATE:</text>
</g>
<g font-size="4.4">
<text x="160.2" y="3.5">PRODUCED BY AN AUTODESK STUDENT VERSION</text>
<text x="428.3" y="84" transform="rotate(90 428.3 84)">PRODUCED BY AN AUTODESK STUDENT VERSION</text>
<text x="3.5" y="195.5" transform="rotate(-90 3.5 195.5)">PRODUCED BY AN AUTODESK STUDENT VERSION</text>
<text x="271.7" y="275.9" transform="rotate(180 271.7 275.9)">PRODUCED BY AN AUTODESK STUDENT VERSION</text>
</g>
<g font-size="4.4" fill="#00f">
<text x="264.2" y="87.6">ISO: ASSEMBLED</text>
<text x="92" y="186.1">LOWER FRAME</text>
<text x="36.4" y="246.5">1</text>
<text x="47.9" y="246.5">VERTICAL FRAMING ASSEMBLY</text>
<text x="214" y="246.5">2</text>
<text x="225.5" y="246.5">VERTICAL FRAMING ASSEMBLY TO TOP FRAME</text>
<text x="33.5" y="253">TD3</text>
<text x="47.9" y="253">1&quot;SQ TUBE</text>
<text x="157.4" y="253">NTS</text>
<text x="211.1" y="253">TD3</text>
<text x="225.5" y="253">TACK WELD TOP FRAME TO VERTICALS</text>
<text x="334.9" y="253">NTS</text>
<text x="47.9" y="259.4">TACK WELD TO BOTTOM FRAME</text>
<text x="225.5" y="259.4">WELD ALL SIDES AFTER FITMENT</text>
<text x="47.9" y="265.7">WELD ALL SIDES AFTER TOP IS FITTED &amp; TACKED</text>
<text x="225.5" y="265.7">GRIND EXTERIOR WELDS</text>
<text x="47.9" y="272.1">GRIND EXTERIOR WELDS</text>
</g>
<g font-size="3.3">
<text x="386.9" y="147.5">FRAME ASSEMBLY</text>
<text x="390.5" y="152.2">N/A</text>
<text x="390.5" y="161.8">ROBOT CLUB</text>
<text x="390.5" y="156.9">TOM FAGERHOLM</text>
<text x="403.3" y="248.4">NTS</text>
</g>
<g font-size="2.7">
<text x="389.8" y="166.5">TKF</text>
<text x="411.7" y="166.4">SCR</text>
<text x="390.5" y="171.1">2/7/19</text>
<text x="390.4" y="175.9">Rev 1</text>
<text x="383.4" y="185.4">DAY / # OF CARPS</text>
<text x="394.2" y="180.6">BUILD TIME</text>
<text x="412.1" y="185.4">TIME</text>
<text x="390" y="213.9">MATERIALS USED</text>
<text x="388.6" y="218.7">MATERIAL</text>
</g>
<text font-size="1.6" x="411.2" y="218.3">QUANTITY</text>
<text font-size="1.1" x="403.1" y="171.3">DBennett- 3D Assembly.dwg</text>
</svg>
